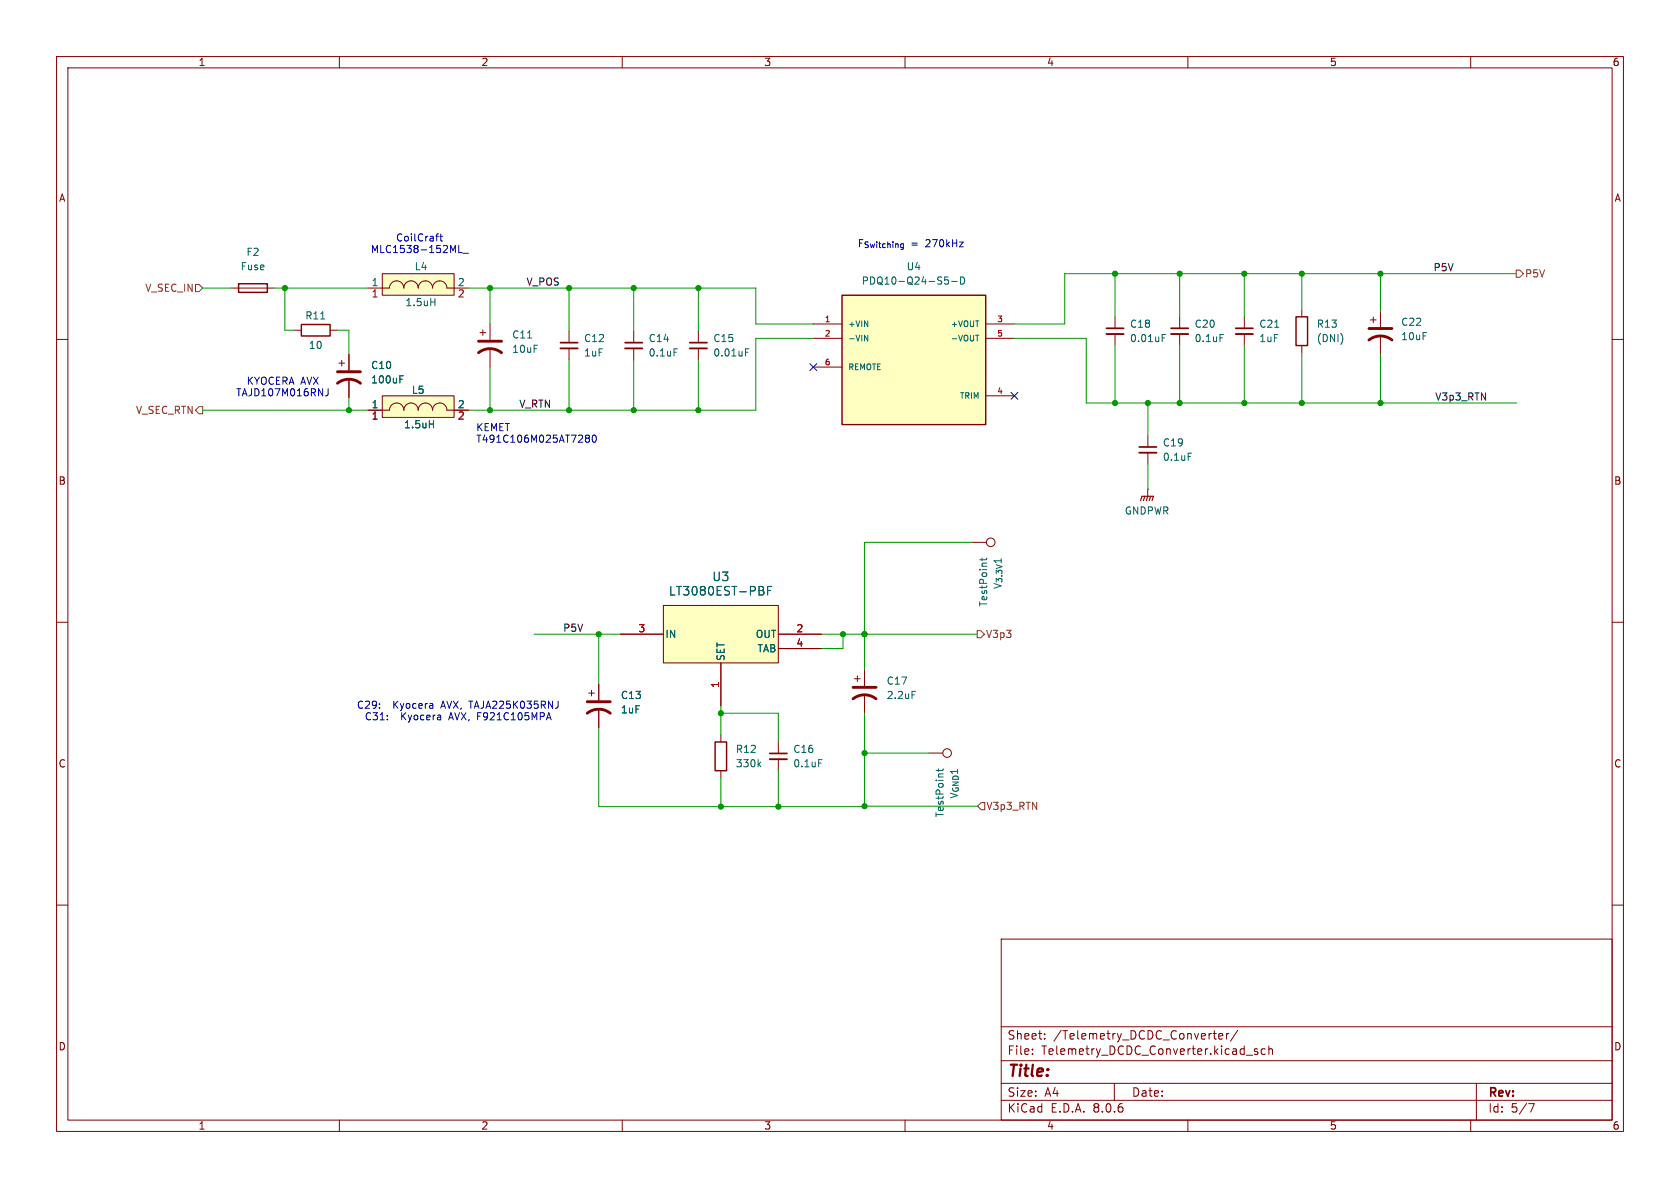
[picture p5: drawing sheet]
<svg xmlns="http://www.w3.org/2000/svg" width="297mm" height="210mm" viewBox="0 0 297 210" stroke-linecap="round" stroke-linejoin="round" font-family="sans-serif">
<g fill="none" stroke="#840000" stroke-width=".18">
<path d="M10 10h277v190h-277zM12 12h273v186h-273zM60 10v2M110 10v2M160 10v2M210 10v2M260 10v2M10 60h2M84.9 58.8h1M85.4 58.3v1M86.6 57.3v2.8M285 60h2"/>
<path d="M86.6 61.6v3.3M10 110h2M151.1 120h1M151.6 119.5v1M152.8 118.5v2.8M285 110h2M127.4 129.9v1.3M127.4 136.2v1.3M152.8 122.8v3.3M164.1 133.1h2.6M10 160h2M285 160h2"/>
<path d="M177 166h108v32h-108zM60 198v2M110 198v2M160 198v2M177 194.5h108M177 191.5h108M177 187.5h108M177 181.5h108M182.5 186.3v.1M182.5 185.5v.1M184.7 183.6v.1M184.7 182.8v.1"/>
<path d="M197 191.5v3M210 198v2M214.5 182.7h.5M214.9 183.7h.1M215.5 183.2l.7-.1-.1-.3-.4-.1-.2 .2v.7h.6M216.8 182.7v1M217.2 182.7l-.2 .1-.2 .2M218.8 182.1l-1.3 2M220.3 186.5h1.2M222.3 185.5l-.3-.1-.3 .2 .1 .2 .5 .2v.3h-.6M223.7 185.5l-.5-.1-.2 .3v.4l.1 .2h.6M224.3 185.5l.2-.1 .4 .1 .1 .9"/>
<path d="M224.3 184.9v1.5M260 198v2M261 191.5v6.5M270.2 195.1h1l-.6 1.5"/>
<circle cx="167.4" cy="133.1" r=".76"/>
</g>
<path d="M126.4 131.2h2.1v5h-2.1z" fill="none" stroke="#840000" stroke-width=".25"/>
<path d="M93.3 59.8h.7M134.1 135.1l.4 .4M134.5 134.7l-.5 .5M161.2 122.2h.6M165.9 135.9v.5M166.7 135.9l-.1 .3h-1.1" fill="none" stroke="#006464" stroke-width=".18"/>
<path d="M84.6 62.4a3.3 3.3 0 0 1 4.1 0M84.6 60.3h4.1M150.8 123.5a3.3 3.3 0 0 1 4.1 0M150.8 121.5h4.1" fill="none" stroke="#840000" stroke-width=".51"/>
<path d="M117.3 107h20.3v10.2h-20.3z" fill="#ffffc2"/>
<g fill="none" stroke="#840000" stroke-width=".18">
<path d="M202.9 86.5h.1M202.9 86.5v1.2M109.7 112.1h7.6M117.3 107h20.3v10.2h-20.3zM127.4 117.2v7.6M137.6 112.1h7.6M137.6 114.7h7.6M104.1 122.5h1M104.6 122v1M105.8 121v2.8M105.8 125.3v3.3M137.6 131.2v2"/>
<path d="M137.6 134.2v2"/>
</g>
<path d="M135 104.5v.5M135.7 104.4h.5M136.4 103.7h-.7v1.5M144.7 134.3h.6" fill="none" stroke="#006464" stroke-width=".18"/>
<path d="M136.1 134.2h3" fill="none" stroke="#840000" stroke-width=".33"/>
<path d="M136.1 133.2h3" fill="none" stroke="#840000" stroke-width=".3"/>
<path d="M201.6 88.5l.3-.8h2l-.2 .8M202.4 87.7l-.3 .8M202.9 87.7l-.3 .8M203.4 87.7l-.2 .8" fill="none" stroke="#840000" stroke-width=".2"/>
<path d="M103.8 126.1a3.3 3.3 0 0 1 4.1 0M103.8 124h4.1" fill="none" stroke="#840000" stroke-width=".51"/>
<path d="M67.6 48.4h12.7v3.8h-12.7z" fill="#ffffc2"/>
<g fill="none" stroke="#840000" stroke-width=".18">
<path d="M65 50.9h3.9a1.27 1.27 0 0 1 1.2-1.2 1.27 1.27 0 0 1 1.3 1.2 1.27 1.27 0 0 1 1.3-1.2 1.27 1.27 0 0 1 1.2 1.2 1.27 1.27 0 0 1 1.3-1.2 1.27 1.27 0 0 1 1.3 1.2 1.27 1.27 0 0 1 1.2-1.2 1.27 1.27 0 0 1 1.3 1.2h3.8M67.6 48.4h12.7v3.8h-12.7zM123.5 58.5v2.1M59.9 64.2h1M60.4 63.7v1M61.7 62.7v2.8M61.7 67v3.3M123.5 61.6v2M171.8 95.9h2.6"/>
<circle cx="175.1" cy="95.9" r=".76"/>
</g>
<path d="M76.2 53.4h.7M76.9 52.8v1.2M70.7 67h.4M70.7 66.4h.6M131.8 62.3h.4M131.8 61.7h.6M173.6 98.6v.5M174.5 98.6l-.2 .3h-1.1" fill="none" stroke="#006464" stroke-width=".18"/>
<path d="M121.9 61.6h3.1" fill="none" stroke="#840000" stroke-width=".33"/>
<path d="M121.9 60.6h3.1" fill="none" stroke="#840000" stroke-width=".3"/>
<path d="M59.7 67.8a3.3 3.3 0 0 1 4 0M59.7 65.7h4" fill="none" stroke="#840000" stroke-width=".51"/>
<path d="M67.6 70h12.7v3.8h-12.7z" fill="#ffffc2"/>
<path d="M52 58.4h1.3M58.4 58.4h1.2M197.1 56v2M197.1 59v2.1M65 72.5h3.9a1.27 1.27 0 0 1 1.2-1.3 1.27 1.27 0 0 1 1.3 1.3 1.27 1.27 0 0 1 1.3-1.3 1.27 1.27 0 0 1 1.2 1.3 1.27 1.27 0 0 1 1.3-1.3 1.27 1.27 0 0 1 1.3 1.3 1.27 1.27 0 0 1 1.2-1.3 1.27 1.27 0 0 1 1.3 1.3h3.8M67.6 70h12.7v3.8h-12.7z" fill="none" stroke="#840000" stroke-width=".18"/>
<path d="M56.7 56.4h.7M205.5 59.7h.4M205.5 59.1h.6M75.9 75h.7M76.6 74.4v1.2" fill="none" stroke="#006464" stroke-width=".18"/>
<path d="M195.6 59h3" fill="none" stroke="#840000" stroke-width=".33"/>
<path d="M195.6 58h3" fill="none" stroke="#840000" stroke-width=".3"/>
<path d="M53.3 57.4h5.1v2h-5.1z" fill="none" stroke="#840000" stroke-width=".25"/>
<path d="M148.9 52.2h25.4v22.9h-25.4z" fill="#ffffc2"/>
<path d="M42.2 50.2h5.1v1.5h-5.1zM148.9 52.2h25.4v22.9h-25.4zM229.1 56h2.1v5.1h-2.1z" fill="none" stroke="#840000" stroke-width=".25"/>
<g fill="none" stroke="#840000" stroke-width=".18">
<path d="M40.9 50.9h7.6M100.6 58.5v2.1M112 58.5v2.1M143.8 57.3h5.1M143.8 59.8h5.1M174.3 57.3h5M174.3 59.8h5M208.6 56v2M208.6 59v2.1M220 56v2M220 59v2.1M230.1 54.7v1.3"/>
<path d="M242.3 56.5h1M242.8 56v1.1M244 55v2.8M244 59.3v3.3M61.7 62.7v2.8M61.7 67v3.3M65 72.5h2.6M80.3 72.5h2.5M100.6 61.6v2M112 61.6v2M143.8 64.9h5.1M174.3 70h5"/>
<path d="M202.9 77v2M230.1 61.1v1.3M202.9 80v2.1M109.7 112.1h7.6M127.4 117.2v7.6M137.6 112.1h7.6M137.6 114.7h7.6M105.8 121v2.8M105.8 125.3v3.3"/>
</g>
<g fill="none" stroke="#006464" stroke-width=".18">
<path d="M152.8 59.3l.6 1v-1M167 49h.6M167 49.5l.5-.1 .2 .3-.1 .5h-.6M168.2 49.7h1M169.8 49a.64 .64 0 0 1 .7 .6 .64 .64 0 0 1-.7 .6zM172.5 59.3h.5M215.7 59.1h.6M225.4 57.9h.7M70.7 67h.4M70.7 66.4h.6M75.9 75h.7M76.6 74.4v1.2"/>
<path d="M119.2 61.7h.6M210.1 80.1h.6M135 104.5v.5M135.7 104.4h.5M136.4 103.7h-.7v1.5"/>
</g>
<path d="M242 58.1h4.1M242 60.1a3.3 3.3 0 0 1 4.1 0" fill="none" stroke="#840000" stroke-width=".51"/>
<path d="M207 59h3.1M218.5 59h3M99.1 61.6h3M110.5 61.6h3.1M201.4 80h3.1" fill="none" stroke="#840000" stroke-width=".33"/>
<path d="M207 58h3.1M218.5 58h3M99.1 60.6h3M110.5 60.6h3.1M201.4 79h3.1" fill="none" stroke="#840000" stroke-width=".3"/>
<path d="M34.6 50.3h.6l.6 .6-.6 .7h-.6zM268 47.7h.7l.6 .7-.6 .6h-.7zM35.2 71.9h.6v1.2h-.6l-.6-.6zM172.7 111.5h.7l.6 .6-.6 .6h-.7zM173.5 141.9h.6v1.2h-.6l-.7-.6z" fill="none" stroke="#725600" stroke-width=".18"/>
<g fill="none" stroke="#0000c2" stroke-width=".18">
<path d="M77 41.8h.5M77.5 41.3l-.2 .1M77.8 41.8h.4M77.9 41.3v1.1l.3 .2M81.1 43.4v1.3h.6M81.8 44.8h1M58 68.7v.9a.41 .41 0 0 1-.5 .4M103.5 77.2l.2 .3M103.5 77.2l.2-.3 .4 .1 .1 .2-.2 .3M103.7 77.5h.3M103.7 77.5l-.2 .2M104 77.5l.2 .2-.1 .4-.4 .1-.2-.3"/>
<path d="M104.9 77l.1-.1a.68 .68 0 0 1 .4 .6 .68 .68 0 0 1-.4 .7 .84 .84 0 0 1-.1-1.2z"/>
</g>
<g fill="none" stroke="#009600" stroke-width=".18">
<path d="M35.8 50.9h5.1M48.5 50.9h16.5M50.4 50.9v7.5h1.6M59.6 58.4h2.1v4.3M82.8 50.9h50.8v6.4h10.2M86.6 50.9v6.4M100.6 50.9v7.6M112 50.9v7.6M123.5 50.9v7.6M143.8 59.8h-10.2v12.7h-50.8M179.3 59.8h12.7v11.4h76.1M197.1 48.4v7.6"/>
<path d="M208.6 48.4v7.6M220 48.4v7.6M230.1 48.4v6.3M244 48.4v6.6M268 48.4h-79.8v8.9h-8.9M35.8 72.5h29.2M61.7 70.3v2.2M86.6 64.9v7.6M100.6 63.6v8.9M112 63.6v8.9M123.5 63.6v8.9M197.1 61.1v10.1"/>
<path d="M202.9 71.2v5.8M208.6 61.1v10.1M220 61.1v10.1M230.1 62.4v8.8M244 62.6v8.6M171.8 95.9h-19v22.6M202.9 82.1v4.4M94.4 112.1h15.3M105.8 112.1v8.9M145.2 112.1h27.5M149 112.1v2.6h-3.8M127.4 124.8v5.1"/>
<path d="M127.4 137.5v5.1M127.4 126.1h10.2v5.1M137.6 136.2v6.4M152.8 126.1v16.5h-47v-14M152.8 133.1h11.3M152.8 142.5h20"/>
</g>
<path d="M143.2 64.3l1.2 1.2M144.4 64.3l-1.2 1.2M178.7 69.4l1.3 1.2M180 69.4l-1.3 1.2" fill="none" stroke="#000084" stroke-width=".18"/>
<g fill="#009600" stroke="#009600" stroke-width=".18">
<circle cx="137.6" cy="142.6" r=".46"/>
<circle cx="152.8" cy="142.5" r=".46"/>
<circle cx="202.9" cy="71.2" r=".46"/>
<circle cx="152.8" cy="112.1" r=".46"/>
<circle cx="152.8" cy="133.1" r=".46"/>
<circle cx="197.1" cy="71.2" r=".46"/>
<circle cx="149" cy="112.1" r=".46"/>
<circle cx="112" cy="72.5" r=".46"/>
<circle cx="100.6" cy="72.5" r=".46"/>
<circle cx="127.4" cy="126.1" r=".46"/>
<circle cx="123.5" cy="72.5" r=".46"/>
<circle cx="127.4" cy="142.6" r=".46"/>
<circle cx="105.8" cy="112.1" r=".46"/>
<circle cx="123.5" cy="50.9" r=".46"/>
<circle cx="100.6" cy="50.9" r=".46"/>
<circle cx="86.6" cy="50.9" r=".46"/>
<circle cx="86.6" cy="72.5" r=".46"/>
<circle cx="112" cy="50.9" r=".46"/>
<circle cx="50.4" cy="50.9" r=".46"/>
<circle cx="61.7" cy="72.5" r=".46"/>
<circle cx="230.1" cy="71.2" r=".46"/>
<circle cx="244" cy="71.2" r=".46"/>
<circle cx="197.1" cy="48.4" r=".46"/>
<circle cx="208.6" cy="48.4" r=".46"/>
<circle cx="230.1" cy="48.4" r=".46"/>
<circle cx="220" cy="48.4" r=".46"/>
<circle cx="220" cy="71.2" r=".46"/>
<circle cx="208.6" cy="71.2" r=".46"/>
<circle cx="244" cy="48.4" r=".46"/>
</g>
<text font-size="2.8" fill="#840000" x="178" y="190.9">Title:</text>
<g font-size="2.1" fill="#006464">
<text x="118.1" y="105.5">LT3080EST-PBF</text>
<text x="125.8" y="102.9">U3</text>
</g>
<g font-size="2.1" fill="#840000">
<text x="178" y="184">Sheet:</text>
<text x="186.2" y="184">/Telemetry_DCDC_Converter/</text>
<text x="178" y="186.7">File:</text>
<text x="184.1" y="186.7">Telemetry_DCDC_Converter.kicad_sch</text>
<text x="178" y="196.9">KiCad</text>
<text x="178" y="194.1">Size:</text>
<text x="184.7" y="194.1">A4</text>
<text x="185.7" y="196.9">E.D.A.</text>
<text x="193.3" y="196.9">8.0.6</text>
<text x="200" y="194.1">Date:</text>
<text x="263" y="194.3">Rev:</text>
<text x="263" y="196.9">Id:</text>
<text x="267.1" y="196.9">5/7</text>
</g>
<g font-size="1.8" fill="#840000">
<text x="35" y="11.9">1</text>
<text x="85" y="11.9">2</text>
<text x="135" y="11.9">3</text>
<text x="185" y="11.9">4</text>
<text x="235" y="11.9">5</text>
<text x="285" y="11.9">6</text>
<text x="10.3" y="35.9">A</text>
<text x="285.3" y="35.9">A</text>
<text x="10.3" y="85.9">B</text>
<text x="285.3" y="85.9">B</text>
<text x="10.3" y="135.9">C</text>
<text x="285.3" y="135.9">C</text>
<text x="10.3" y="185.9">D</text>
<text x="285.3" y="185.9">D</text>
<text x="35" y="199.9">1</text>
<text x="85" y="199.9">2</text>
<text x="135" y="199.9">3</text>
<text x="185" y="199.9">4</text>
<text x="235" y="199.9">5</text>
<text x="285" y="199.9">6</text>
</g>
<g font-size="1.8" fill="#006464">
<text x="42.4" y="48">Fuse</text>
<text x="43.5" y="45.4">F2</text>
<text x="73.2" y="48">L4</text>
<text x="160.2" y="48">U4</text>
<text x="65.6" y="50.7">1</text>
<text x="152.2" y="50.5">PDQ10-Q24-S5-D</text>
<text x="53.9" y="56.7">R11</text>
<text x="71.6" y="54.3">1.5uH</text>
<text x="199.7" y="58.1">C18</text>
<text x="211.1" y="58.1">C20</text>
<text x="222.5" y="58.1">C21</text>
<text x="232.7" y="58.1">R13</text>
<text x="247.6" y="57.8">C22</text>
<text x="54.5" y="61.9">10</text>
<text x="65.5" y="65.4">C10</text>
<text x="90.5" y="60">C11</text>
<text x="90.5" y="62.6">10uF</text>
<text x="103.1" y="63.2">1uF</text>
<text x="103.2" y="60.7">C12</text>
<text x="114.6" y="60.7">C14</text>
<text x="114.6" y="63.2">0.1uF</text>
<text x="126" y="63.2">0.01uF</text>
<text x="126" y="60.7">C15</text>
<text x="199.7" y="60.7">0.01uF</text>
<text x="211.1" y="60.7">0.1uF</text>
<text x="222.5" y="60.7">1uF</text>
<text x="232.7" y="60.7">(DNI)</text>
<text x="247.6" y="60.3">10uF</text>
<text x="65.5" y="68">100uF</text>
<text x="72.7" y="69.8">L5</text>
<text x="65.6" y="72.3">1</text>
<text x="71.3" y="75.9">1.5uH</text>
<text x="205.5" y="79.1">C19</text>
<text x="205.5" y="81.7">0.1uF</text>
<text x="198.7" y="91.2">GNDPWR</text>
<text x="174.7" y="107.3" transform="rotate(-90 174.7 107.3)">TestPoint</text>
<text x="177.3" y="104.2" transform="rotate(-90 177.3 104.2)">V_{3.3V}1</text>
<text x="117.5" y="113">IN</text>
<text x="133.5" y="113">OUT</text>
<text x="128.3" y="116.9" transform="rotate(-90 128.3 116.9)">SET</text>
<text x="133.8" y="115.5">TAB</text>
<text x="109.7" y="123.8">C13</text>
<text x="156.7" y="121.2">C17</text>
<text x="156.7" y="123.8">2.2uF</text>
<text x="109.7" y="126.3">1uF</text>
<text x="130" y="133.3">R12</text>
<text x="130" y="135.8">330k</text>
<text x="140.1" y="133.3">C16</text>
<text x="140.1" y="135.8">0.1uF</text>
<text x="169.6" y="141.3" transform="rotate(-90 169.6 141.3)">V_{GND}1</text>
<text x="167" y="144.6" transform="rotate(-90 167 144.6)">TestPoint</text>
</g>
<g font-size="1.8" fill="#0000c2">
<text x="65.5" y="44.9">MLC1538-152ML_</text>
<text x="69.9" y="42.9">CoilCraft</text>
<text x="151.5" y="43.9">F_{Switching}</text>
<text x="161" y="43.9">=</text>
<text x="163.8" y="43.9">270kHz</text>
<text x="41.6" y="70.3">TAJD107M016RNJ</text>
<text x="43.5" y="68.2">KYOCERA AVX</text>
<text x="84.1" y="76.4">KEMET</text>
<text x="84.1" y="78.5">T491C106M025AT7280</text>
<text x="63" y="125.5">C29:</text>
<text x="69.6" y="125.5">Kyocera</text>
<text x="78.3" y="125.5">AVX, TAJA225K035RNJ</text>
<text x="64.4" y="127.5">C31:</text>
<text x="71" y="127.5">Kyocera</text>
<text x="79.7" y="127.5">AVX, F921C105MPA</text>
</g>
<g font-size="1.8" fill="#725600">
<text x="25.6" y="51.8">V_SEC_IN</text>
<text x="269.5" y="49.2">P5V</text>
<text x="23.9" y="73.4">V_SEC_RTN</text>
<text x="174.2" y="113">V3p3</text>
<text x="174.3" y="143.4">V3p3_RTN</text>
</g>
<g font-size="1.8" fill="#a90000">
<text x="65.6" y="52.9">1</text>
<text x="80.8" y="50.7">2</text>
<text x="80.8" y="52.9">2</text>
<text x="65.6" y="74.5">1</text>
<text x="80.8" y="72.3">2</text>
<text x="80.8" y="74.5">2</text>
<text x="112.8" y="111.9">3</text>
<text x="140.7" y="111.9">2</text>
<text x="140.7" y="114.4">4</text>
<text x="127.2" y="121.7" transform="rotate(-90 127.2 121.7)">1</text>
</g>
<g font-size="1.8" fill="#0f0f0f">
<text x="93" y="50.6">V_POS</text>
<text x="253.3" y="48">P5V</text>
<text x="253.6" y="70.9">V3p3_RTN</text>
<text x="91.7" y="72.2">V_RTN</text>
<text x="99.5" y="111.8">P5V</text>
</g>
<g font-size="1.4" fill="#a90000">
<text x="145.7" y="57">1</text>
<text x="145.7" y="59.6">2</text>
<text x="176.2" y="57">3</text>
<text x="176.2" y="59.6">5</text>
<text x="145.7" y="64.6">6</text>
<text x="176.2" y="69.7">4</text>
</g>
<g font-size="1.4" fill="#006464">
<text x="149.9" y="58">+VIN</text>
<text x="168" y="58">+VOUT</text>
<text x="149.9" y="60.5">-VIN</text>
<text x="149.9" y="65.6">REMOTE</text>
<text x="168" y="60.5">-VOUT</text>
<text x="169.6" y="70.7">TRIM</text>
</g>
</svg>
